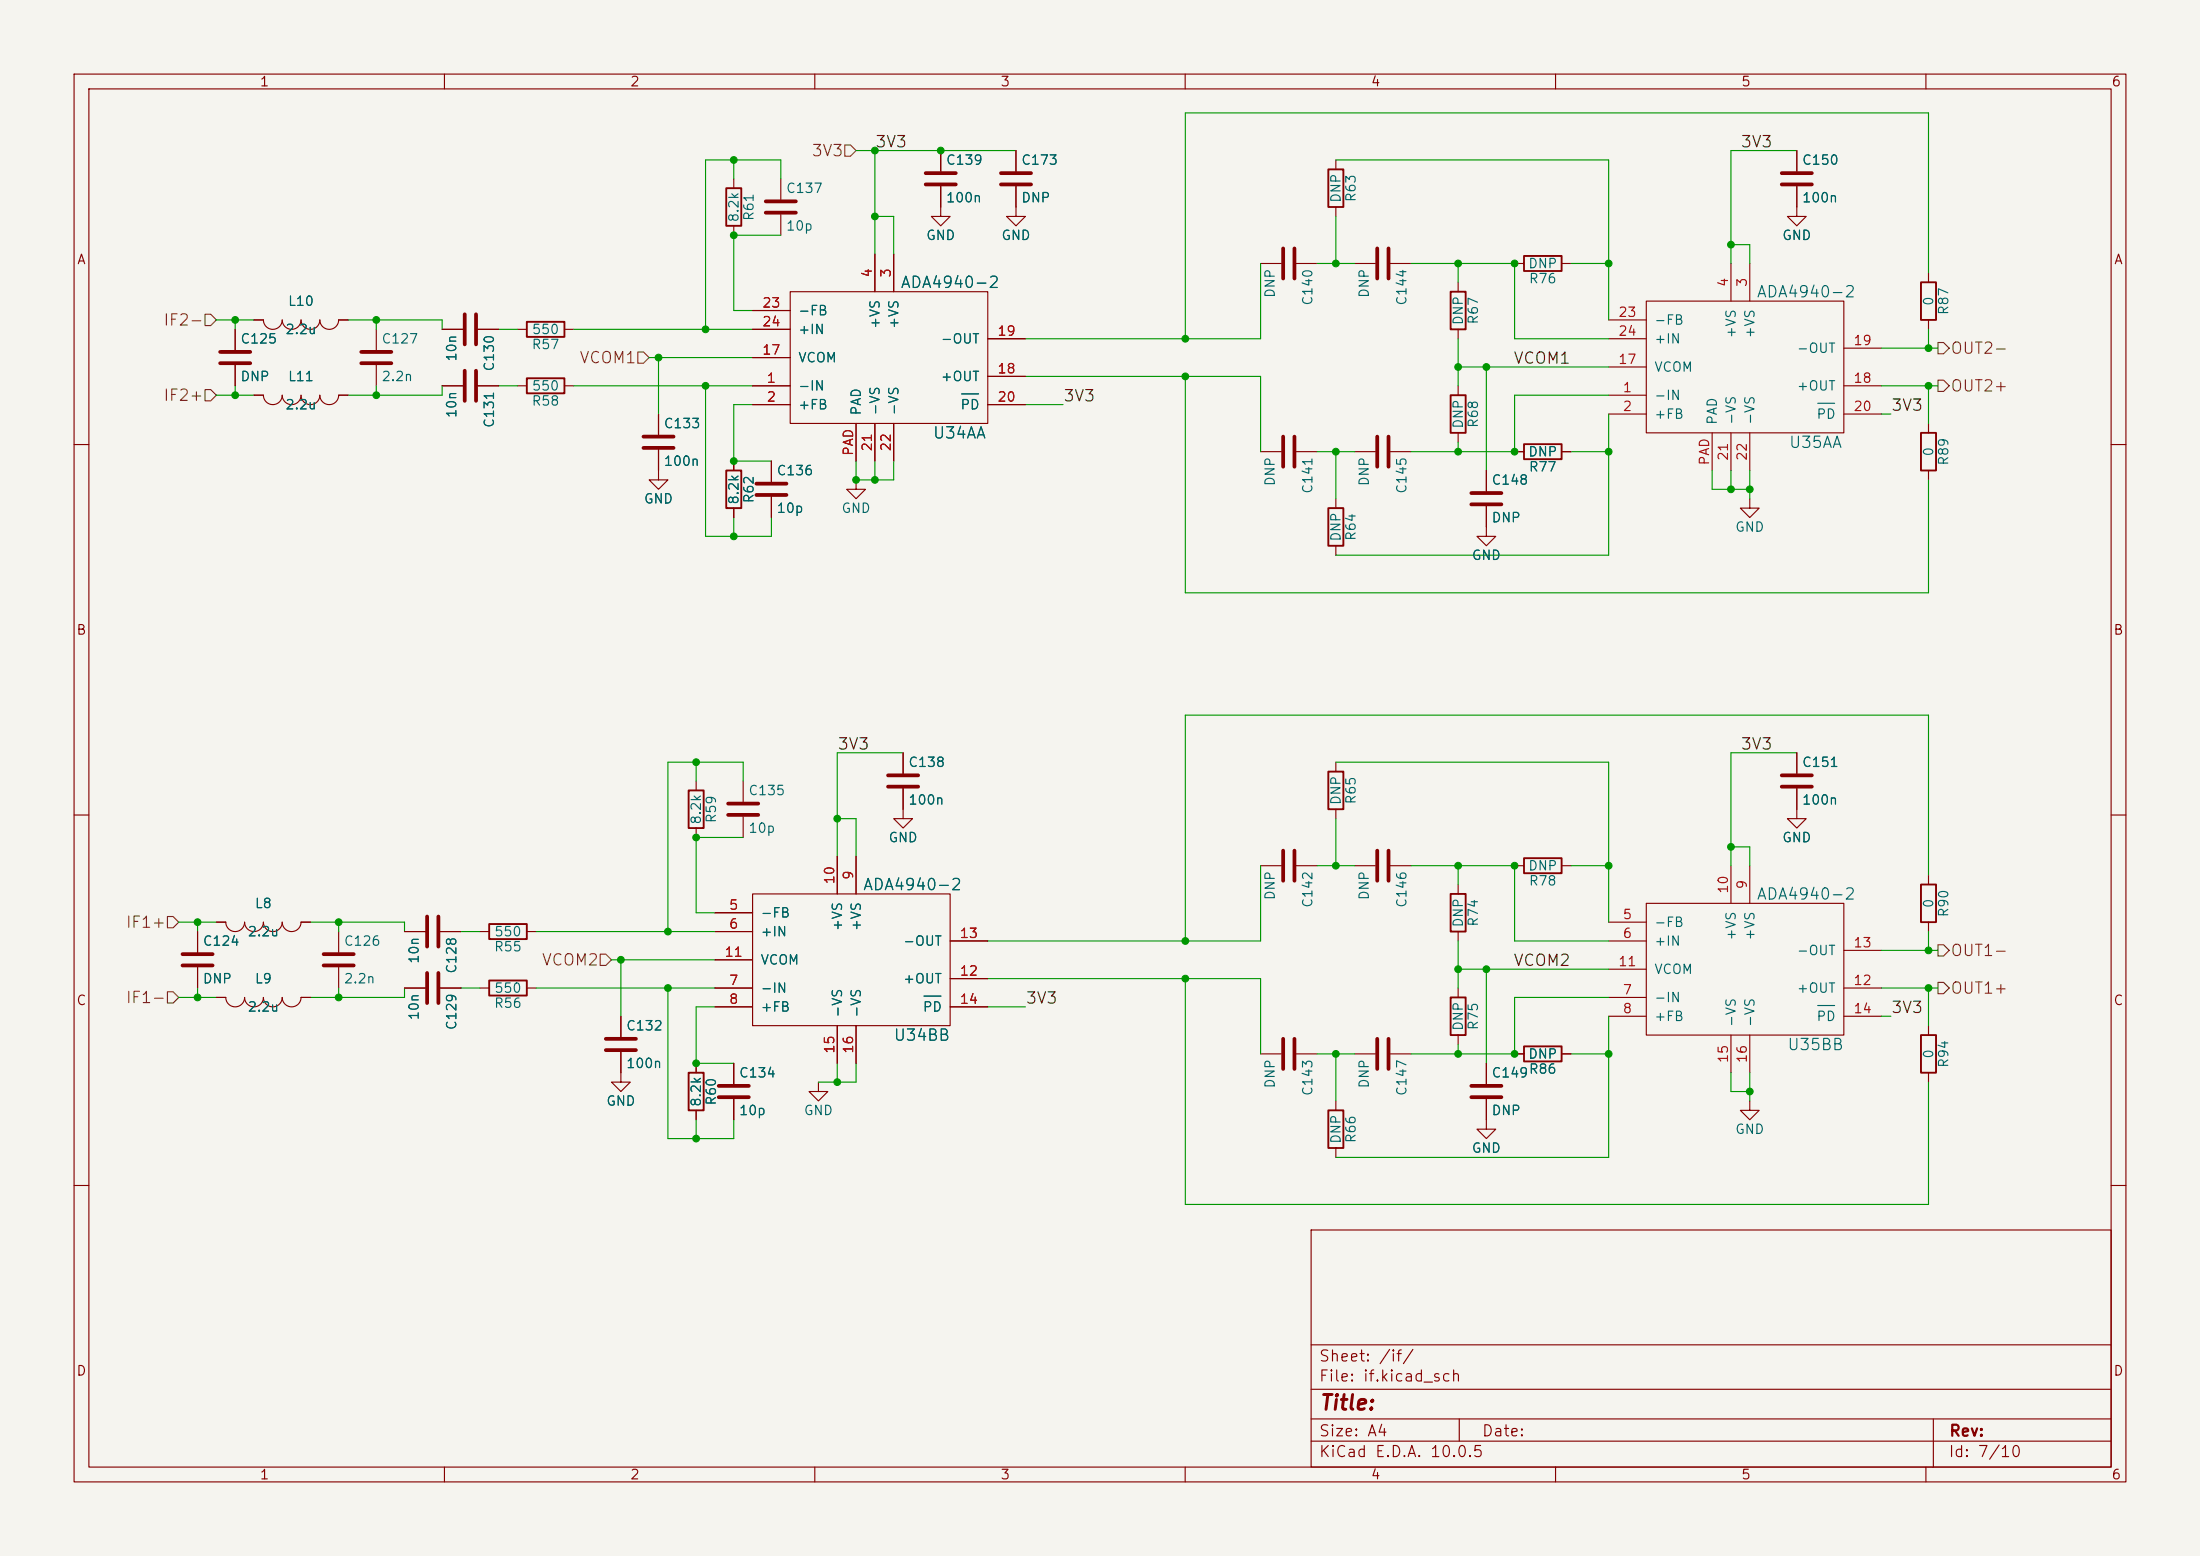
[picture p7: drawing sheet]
<svg xmlns="http://www.w3.org/2000/svg" width="297mm" height="210mm" viewBox="0 0 297 210" stroke-linecap="round" stroke-linejoin="round" font-family="sans-serif">
<path d="M0 0h297v210h-297z" fill="#f5f4ef" stroke="#f5f4ef" stroke-width=".14"/>
<g fill="none" stroke="#840000" stroke-width=".15">
<path d="M10 10h277v190h-277zM12 12h273v186h-273zM60 10v2M110 10v2M160 10v2M210 10v2M260 10v2M99.1 24.1v1.3M99.1 30.5v1.3M105.4 24.1v2.8M105.4 29v2.8M106.7 39.4h26.6v17.8h-26.6z"/>
<path d="M118.1 34.3v5.1M120.6 34.3v5.1M127 25.1v4.1h1.3l-1.3 1.3-1.3-1.3h1.3M127 20.3v2.8M137.2 25.1v4.1h1.2l-1.2 1.3-1.3-1.3h1.3M137.2 20.3v2.8M170.2 35.6h2.8M175 35.6h2.8M180.3 21.6v1.3M180.3 27.9v1.3M182.9 35.6h2.8M187.7 35.6h2.8"/>
<path d="M196.8 38.1v1.3M204.5 35.6h1.2M210.8 35.6h1.3M233.7 35.6v5M236.2 35.6v5M242.6 25.1v4.1h1.2l-1.2 1.3-1.3-1.3h1.3M242.6 20.3v2.8M260.3 36.8v1.3M31.7 44.5v2.7M31.7 49.3v2.8M34.3 53.3h1.3a1.27 1.27 0 0 0 1.2 1.3 1.27 1.27 0 0 0 1.3-1.3 1.27 1.27 0 0 0 1.3 1.3 1.27 1.27 0 0 0 1.2-1.3 1.27 1.27 0 0 0 1.3 1.3 1.27 1.27 0 0 0 1.3-1.3 1.27 1.27 0 0 0 1.2 1.3 1.27 1.27 0 0 0 1.3-1.3h1.3M34.3 43.2h1.3a1.27 1.27 0 0 0 1.2 1.3 1.27 1.27 0 0 0 1.3-1.3 1.27 1.27 0 0 0 1.3 1.3 1.27 1.27 0 0 0 1.2-1.3 1.27 1.27 0 0 0 1.3 1.3 1.27 1.27 0 0 0 1.3-1.3 1.27 1.27 0 0 0 1.2 1.3 1.27 1.27 0 0 0 1.3-1.3h1.3"/>
<path d="M50.8 44.5v2.7M50.8 49.3v2.8M59.7 52.1h2.8M59.7 44.5h2.8M64.5 52.1h2.8M64.5 44.5h2.8M69.8 52.1h1.3M69.8 44.5h1.3M76.2 52.1h1.3M76.2 44.5h1.3M88.9 55.9v2.8M101.6 52.1h5.1"/>
<path d="M101.6 54.6h5.1M101.6 48.3h5.1M101.6 41.9h5.1M101.6 44.5h5.1M115.6 57.2v5M118.1 57.2v5M120.6 57.2v5M133.3 54.6h5.1M133.3 50.8h5.1M133.3 45.7h5.1M196.8 44.5v1.2M196.8 52.1v1.2"/>
<path d="M196.8 58.4v1.3M217.2 45.7h5M217.2 53.3h5M217.2 55.9h5M217.2 49.5h5M217.2 43.2h5M222.2 40.6h26.7v17.8h-26.7zM231.1 58.4v5.1M233.7 58.4v5.1M236.2 58.4v5.1M248.9 52.1h5.1M248.9 55.9h5.1"/>
<path d="M248.9 47h5.1M260.3 43.2v1.3M260.3 57.2v1.2M10 60h2M88.9 60.7v4.1h1.3l-1.3 1.2-1.3-1.2h1.3M99.1 62.2v1.3M99.1 68.6v1.3M104.1 62.2v2.8M104.1 67.1v2.8M115.6 64.8v1.2h1.2l-1.2 1.3-1.3-1.3h1.3M170.2 61h2.8M175 61h2.8"/>
<path d="M180.3 67.3v1.3M180.3 73.7v1.2M182.9 61h2.8M187.7 61h2.8M200.7 68.3v4.1h1.2l-1.2 1.3-1.3-1.3h1.3M200.7 63.5v2.8M204.5 61h1.2M210.8 61h1.3M236.2 67.3v1.3h1.3l-1.3 1.3-1.3-1.3h1.3M260.3 63.5v1.3M285 60h2M10 110h2"/>
<path d="M94 105.4v1.3M94 111.8v1.2M100.3 105.4v2.8M100.3 110.2v2.8M113 115.6v5.1M115.6 115.6v5.1M121.9 106.4v4.1h1.3l-1.3 1.3-1.3-1.3h1.3M121.9 101.6v2.8M170.2 116.8h2.8M175 116.8h2.8M180.3 102.9v1.2M180.3 109.2v1.3"/>
<path d="M182.9 116.8h2.8M187.7 116.8h2.8M196.8 119.4v1.3M204.5 116.8h1.2M210.8 116.8h1.3M233.7 116.8v5.1M236.2 116.8v5.1M242.6 106.4v4.1h1.2l-1.2 1.3-1.3-1.3h1.3M242.6 101.6v2.8M260.3 118.1v1.3M285 110h2M26.7 125.7v2.8"/>
<path d="M26.7 130.6v2.8M29.2 134.6h1.3a1.27 1.27 0 0 0 1.2 1.3 1.27 1.27 0 0 0 1.3-1.3 1.27 1.27 0 0 0 1.3 1.3 1.27 1.27 0 0 0 1.3-1.3 1.27 1.27 0 0 0 1.2 1.3 1.27 1.27 0 0 0 1.3-1.3 1.27 1.27 0 0 0 1.3 1.3 1.27 1.27 0 0 0 1.2-1.3h1.3M29.2 124.5h1.3a1.27 1.27 0 0 0 1.2 1.2 1.27 1.27 0 0 0 1.3-1.2 1.27 1.27 0 0 0 1.3 1.2 1.27 1.27 0 0 0 1.3-1.2 1.27 1.27 0 0 0 1.2 1.2 1.27 1.27 0 0 0 1.3-1.2 1.27 1.27 0 0 0 1.3 1.2 1.27 1.27 0 0 0 1.2-1.2h1.3M45.7 125.7v2.8M45.7 130.6v2.8M54.6 125.7h2.8M54.6 133.4h2.8M59.4 125.7h2.8M59.4 133.4h2.8M64.8 125.7h1.2M64.8 133.4h1.2M71.1 125.7h1.3"/>
<path d="M71.1 133.4h1.3M83.8 137.2v2.8M96.5 125.7h5.1M96.5 133.4h5.1M96.5 123.2h5.1M96.5 135.9h5.1M96.5 129.5h5.1M101.6 120.7h26.7v17.7h-26.7zM113 138.4v5.1M115.6 138.4v5.1M128.3 135.9h5M128.3 132.1h5"/>
<path d="M128.3 127h5M196.8 125.7v1.3M196.8 133.4v1.2M196.8 139.7v1.3M217.2 134.6h5M217.2 124.5h5M217.2 127h5M217.2 137.2h5M217.2 130.8h5M222.2 121.9h26.7v17.8h-26.7zM233.7 139.7v5.1M236.2 139.7v5.1"/>
<path d="M248.9 133.4h5.1M248.9 137.2h5.1M248.9 128.3h5.1M260.3 124.5v1.2M260.3 138.4v1.3M83.8 142v4.1h1.3l-1.3 1.2-1.3-1.2h1.3M94 143.5v1.3M94 149.9v1.2M99.1 143.5v2.8M99.1 148.3v2.8M110.5 146.1v1.2h1.3l-1.3 1.3-1.3-1.3h1.3M170.2 142.2h2.8"/>
<path d="M175 142.2h2.8M180.3 148.6v1.3M180.3 154.9v1.3M182.9 142.2h2.8M187.7 142.2h2.8M200.7 148.3v4.1h1.2l-1.2 1.3-1.3-1.3h1.3M200.7 143.5v2.8M204.5 142.2h1.2M210.8 142.2h1.3M236.2 148.6v1.3h1.3l-1.3 1.2-1.3-1.2h1.3M260.3 144.8v1.3M10 160h2"/>
<path d="M177 166h108v32h-108zM285 160h2M60 198v2M110 198v2M160 198v2M177 194.5h108M177 191.5h108M177 187.5h108M177 181.5h108M197 191.5v3M210 198v2M260 198v2"/>
<path d="M261 191.5v6.5"/>
</g>
<path d="M129.8 53.2h2.3M245.4 54.4h2.3M124.7 134.4h2.3M245.4 135.7h2.3" fill="none" stroke="#006464" stroke-width=".15"/>
<g fill="none" stroke="#840000" stroke-width=".51">
<path d="M103.4 27.2h4M103.4 28.7h4M125 23.4h4M125 24.9h4M135.1 23.4h4.1M135.1 24.9h4.1M173.2 33.5v4.1M174.8 33.5v4.1M185.9 33.5v4.1M187.5 33.5v4.1M240.5 23.4h4.1M240.5 24.9h4.1"/>
<path d="M29.7 47.5h4.1M29.7 49h4.1M48.8 47.5h4M48.8 49h4M62.7 42.4v4.1M62.7 50v4.1M64.3 42.4v4.1M64.3 50v4.1M86.9 58.9h4M173.2 58.9v4.1M174.8 58.9v4.1M185.9 58.9v4.1"/>
<path d="M187.5 58.9v4.1M86.9 60.5h4M102.1 65.3h4.1M102.1 66.8h4.1M198.6 66.5h4.1M198.6 68.1h4.1M98.3 108.5h4.1M98.3 110h4.1M119.9 104.6h4.1M119.9 106.2h4.1M173.2 114.8v4.1M174.8 114.8v4.1"/>
<path d="M185.9 114.8v4.1M187.5 114.8v4.1M240.5 104.6h4.1M240.5 106.2h4.1M24.6 128.8h4.1M24.6 130.3h4.1M43.7 128.8h4.1M43.7 130.3h4.1M57.7 123.7v4.1M57.7 131.3v4.1M59.2 123.7v4.1M59.2 131.3v4.1"/>
<path d="M81.8 140.2h4.1M81.8 141.7h4.1M97 146.6h4.1M97 148.1h4.1M173.2 140.2v4.1M174.8 140.2v4.1M185.9 140.2v4.1M187.5 140.2v4.1M198.6 146.6h4.1M198.6 148.1h4.1"/>
</g>
<g fill="none" stroke="#840000" stroke-width=".25">
<path d="M98 25.4h2.1v5.1h-2.1zM179.3 22.9h2.1v5h-2.1zM195.8 39.4h2.1v5.1h-2.1zM205.7 34.5h5.1v2.1h-5.1zM259.3 38.1h2.1v5.1h-2.1zM71.1 51.1h5.1v2h-5.1zM71.1 43.4h5.1v2.1h-5.1zM195.8 53.3h2.1v5.1h-2.1zM205.7 59.9h5.1v2.1h-5.1zM259.3 58.4h2.1v5.1h-2.1zM98 63.5h2.1v5.1h-2.1zM179.3 68.6h2.1v5.1h-2.1z"/>
<path d="M93 106.7h2v5.1h-2zM179.3 104.1h2.1v5.1h-2.1zM205.7 115.8h5.1v2.1h-5.1zM259.3 119.4h2.1v5.1h-2.1zM66 124.7h5.1v2h-5.1zM66 132.3h5.1v2.1h-5.1zM195.8 134.6h2.1v5.1h-2.1zM195.8 120.7h2.1v5h-2.1zM259.3 139.7h2.1v5.1h-2.1zM93 144.8h2v5.1h-2zM179.3 149.9h2.1v5h-2.1zM205.7 141.2h5.1v2.1h-5.1z"/>
</g>
<path d="M114 19.6h.8l.8 .7-.8 .8h-.8zM27.7 42.4h.7l.8 .8-.8 .7h-.7zM27.7 52.6h.7l.8 .7-.8 .8h-.7zM86.1 47.5h.8l.7 .8-.7 .7h-.8zM261.6 51.3h.8l.7 .8-.7 .7h-.8zM261.6 46.2h.8l.7 .8-.7 .8h-.8zM22.6 123.7h.8l.7 .8-.7 .7h-.8zM22.6 133.9h.8l.7 .7-.7 .8h-.8zM81 128.8h.8l.7 .7-.7 .8h-.8zM261.6 127.5h.8l.7 .8-.7 .7h-.8zM261.6 132.6h.8l.7 .8-.7 .7h-.8z" fill="none" stroke="#725600" stroke-width=".15"/>
<g fill="none" stroke="#009600" stroke-width=".15">
<path d="M99.1 21.6v2.5M105.4 31.8h-6.3v10.1h2.5M105.4 24.1v-2.5h-10.2v22.9M115.6 20.3h21.6M118.1 20.3v14M118.1 29.2h2.5v5.1M170.2 35.6v10.1h-31.8M177.8 35.6h5.1M180.3 21.6h36.9v21.6M180.3 29.2v6.4M190.5 35.6h14v10.1h12.7M196.8 35.6v2.5"/>
<path d="M212.1 35.6h5.1M233.7 33h2.5v2.6M242.6 20.3h-8.9v15.3M260.3 36.8v-21.6h-100.3v30.5M29.2 53.3h5.1M29.2 43.2h5.1M31.7 43.2v1.3M31.7 52.1v1.2M47 43.2h12.7v1.3M50.8 43.2v1.3M50.8 52.1v1.2M59.7 52.1v1.2h-12.7"/>
<path d="M67.3 52.1h2.5M67.3 44.5h2.5M77.5 52.1h24.1M77.5 44.5h24.1M87.6 48.3h14M88.9 48.3v7.6M95.2 52.1v20.3h8.9v-2.5M101.6 54.6h-2.5v7.6h5M138.4 50.8h31.8v10.2M138.4 54.6h5.1M160 50.8v29.2h100.3v-15.2M196.8 45.7v6.4"/>
<path d="M196.8 59.7v1.3M196.8 49.5h20.4M200.7 49.5v14M217.2 53.3h-12.7v7.7h-14M217.2 55.9v19h-36.9M254 52.1h7.6M254 47h7.6M254 55.9h1.3M260.3 44.5v2.5M260.3 52.1v5.1M99.1 69.9v2.5M115.6 62.2v2.6h5v-2.6"/>
<path d="M118.1 62.2v2.6M177.8 61h5.1M180.3 61v6.3M212.1 61h5.1M231.1 63.5v2.5h5.1M233.7 63.5v2.5M236.2 63.5v3.8M94 102.9v2.5M100.3 105.4v-2.5h-10.1v22.8M100.3 113h-6.3v10.2h2.5M113 110.5h2.6v5.1M121.9 101.6h-8.9v14"/>
<path d="M170.2 116.8v10.2h-36.9M177.8 116.8h5.1M180.3 102.9h36.9v21.6M180.3 110.5v6.3M190.5 116.8h14v10.2h12.7M196.8 116.8v2.6M212.1 116.8h5.1M233.7 114.3h2.5v2.5M242.6 101.6h-8.9v15.2M260.3 118.1v-21.6h-100.3v30.5M24.1 134.6h5.1M24.1 124.5h5.1"/>
<path d="M26.7 124.5v1.2M26.7 133.4v1.2M41.9 124.5h12.7v1.2M45.7 124.5v1.2M45.7 133.4v1.2M54.6 133.4v1.2h-12.7M62.2 133.4h2.6M62.2 125.7h2.6M72.4 133.4h24.1M72.4 125.7h24.1M82.5 129.5h14M83.8 129.5v7.7"/>
<path d="M90.2 133.4v20.3h8.9v-2.6M96.5 135.9h-2.5v7.6h5.1M133.3 132.1h36.9v10.1M133.3 135.9h5.1M160 132.1v30.5h100.3v-16.5M196.8 127v6.4M196.8 130.8h20.4M200.7 130.8v12.7M217.2 134.6h-12.7v7.6h-14M217.2 137.2v19h-36.9M254 133.4h7.6M254 137.2h1.3"/>
<path d="M254 128.3h7.6M260.3 125.7v2.6M260.3 133.4v5M94 151.1v2.6M113 143.5v2.6M115.6 143.5v2.6h-5.1M177.8 142.2h5.1M180.3 142.2v6.4M196.8 141v1.2M212.1 142.2h5.1M233.7 144.8v2.5h2.5M236.2 144.8v3.8"/>
</g>
<g fill="#009600" stroke="#009600" stroke-width=".14">
<circle cx="95.2" cy="44.5" r=".46"/>
<circle cx="99.1" cy="21.6" r=".46"/>
<circle cx="50.8" cy="53.3" r=".46"/>
<circle cx="31.7" cy="43.2" r=".46"/>
<circle cx="95.2" cy="52.1" r=".46"/>
<circle cx="88.9" cy="48.3" r=".46"/>
<circle cx="50.8" cy="43.2" r=".46"/>
<circle cx="127" cy="20.3" r=".46"/>
<circle cx="99.1" cy="31.8" r=".46"/>
<circle cx="118.1" cy="29.2" r=".46"/>
<circle cx="118.1" cy="20.3" r=".46"/>
<circle cx="26.7" cy="124.5" r=".46"/>
<circle cx="31.7" cy="53.3" r=".46"/>
<circle cx="83.8" cy="129.5" r=".46"/>
<circle cx="90.2" cy="133.4" r=".46"/>
<circle cx="94" cy="113" r=".46"/>
<circle cx="94" cy="102.9" r=".46"/>
<circle cx="45.7" cy="134.6" r=".46"/>
<circle cx="45.7" cy="124.5" r=".46"/>
<circle cx="26.7" cy="134.6" r=".46"/>
<circle cx="115.6" cy="64.8" r=".46"/>
<circle cx="118.1" cy="64.8" r=".46"/>
<circle cx="99.1" cy="72.4" r=".46"/>
<circle cx="99.1" cy="62.2" r=".46"/>
<circle cx="160" cy="50.8" r=".46"/>
<circle cx="160" cy="45.7" r=".46"/>
<circle cx="180.3" cy="116.8" r=".46"/>
<circle cx="180.3" cy="35.6" r=".46"/>
<circle cx="196.8" cy="49.5" r=".46"/>
<circle cx="196.8" cy="35.6" r=".46"/>
<circle cx="196.8" cy="61" r=".46"/>
<circle cx="180.3" cy="61" r=".46"/>
<circle cx="196.8" cy="130.8" r=".46"/>
<circle cx="200.7" cy="130.8" r=".46"/>
<circle cx="180.3" cy="142.2" r=".46"/>
<circle cx="204.5" cy="116.8" r=".46"/>
<circle cx="160" cy="132.1" r=".46"/>
<circle cx="160" cy="127" r=".46"/>
<circle cx="94" cy="143.5" r=".46"/>
<circle cx="90.2" cy="125.7" r=".46"/>
<circle cx="113" cy="146.1" r=".46"/>
<circle cx="94" cy="153.7" r=".46"/>
<circle cx="113" cy="110.5" r=".46"/>
<circle cx="236.2" cy="147.3" r=".46"/>
<circle cx="260.3" cy="133.4" r=".46"/>
<circle cx="260.3" cy="128.3" r=".46"/>
<circle cx="217.2" cy="116.8" r=".46"/>
<circle cx="233.7" cy="114.3" r=".46"/>
<circle cx="233.7" cy="66" r=".46"/>
<circle cx="236.2" cy="66" r=".46"/>
<circle cx="260.3" cy="47" r=".46"/>
<circle cx="217.2" cy="61" r=".46"/>
<circle cx="204.5" cy="61" r=".46"/>
<circle cx="260.3" cy="52.1" r=".46"/>
<circle cx="233.7" cy="33" r=".46"/>
<circle cx="217.2" cy="35.6" r=".46"/>
<circle cx="200.7" cy="49.5" r=".46"/>
<circle cx="204.5" cy="35.6" r=".46"/>
<circle cx="204.5" cy="142.2" r=".46"/>
<circle cx="196.8" cy="142.2" r=".46"/>
<circle cx="217.2" cy="142.2" r=".46"/>
<circle cx="196.8" cy="116.8" r=".46"/>
</g>
<text font-size="2" fill="#840000" x="178" y="190.8">Title:</text>
<g font-size="1.5" fill="#725600">
<text x="109.5" y="21.5">3V3</text>
<text x="21.9" y="44.3">IF2-</text>
<text x="78.1" y="49.4">VCOM1</text>
<text x="263.2" y="53.2">OUT2+</text>
<text x="263.2" y="48.1">OUT2-</text>
<text x="21.9" y="54.5">IF2+</text>
<text x="16.9" y="125.6">IF1+</text>
<text x="73" y="130.7">VCOM2</text>
<text x="263.2" y="129.4">OUT1-</text>
<text x="16.9" y="135.8">IF1-</text>
<text x="263.2" y="134.5">OUT1+</text>
</g>
<g font-size="1.5" fill="#0f0f0f">
<text x="118.1" y="20.3">3V3</text>
<text x="234.9" y="20.3">3V3</text>
<text x="204.2" y="49.5">VCOM1</text>
<text x="143.5" y="54.6">3V3</text>
<text x="255.2" y="55.8">3V3</text>
<text x="113" y="101.6">3V3</text>
<text x="234.9" y="101.6">3V3</text>
<text x="204.2" y="130.8">VCOM2</text>
<text x="138.4" y="135.8">3V3</text>
<text x="255.2" y="137.1">3V3</text>
</g>
<g font-size="1.5" fill="#006464">
<text x="121.5" y="39.3">ADA4940-2</text>
<text x="237" y="40.5">ADA4940-2</text>
<text x="125.8" y="59.6">U34AA</text>
<text x="241.4" y="60.8">U35AA</text>
<text x="116.4" y="120.5">ADA4940-2</text>
<text x="237" y="121.8">ADA4940-2</text>
<text x="120.5" y="140.9">U34BB</text>
<text x="241.2" y="142.1">U35BB</text>
</g>
<g font-size="1.5" fill="#840000">
<text x="178" y="184.1">Sheet: /if/</text>
<text x="178" y="186.8">File: if.kicad_sch</text>
<text x="178" y="197">KiCad E.D.A. 10.0.5</text>
<text x="178" y="194.2">Size: A4</text>
<text x="200" y="194.2">Date:</text>
<text x="263" y="197">Id: 7/10</text>
<text x="263" y="194.2">Rev:</text>
</g>
<g font-size="1.3" fill="#840000">
<text x="35" y="12">1</text>
<text x="85" y="12">2</text>
<text x="135" y="12">3</text>
<text x="185" y="12">4</text>
<text x="235" y="12">5</text>
<text x="285" y="12">6</text>
<text x="10.3" y="36">A</text>
<text x="285.3" y="36">A</text>
<text x="10.2" y="86">B</text>
<text x="285.2" y="86">B</text>
<text x="10.2" y="136">C</text>
<text x="285.2" y="136">C</text>
<text x="10.2" y="186">D</text>
<text x="285.2" y="186">D</text>
<text x="35" y="200">1</text>
<text x="85" y="200">2</text>
<text x="135" y="200">3</text>
<text x="185" y="200">4</text>
<text x="235" y="200">5</text>
<text x="285" y="200">6</text>
</g>
<g font-size="1.3" fill="#006464">
<text x="127.6" y="22.6">C139</text>
<text x="137.8" y="22.6">C173</text>
<text x="243.2" y="22.6">C150</text>
<text x="102.1" y="29.9" transform="rotate(-90 102.1 29.9)">R61</text>
<text x="106" y="26.4">C137</text>
<text x="127.6" y="27.6">100n</text>
<text x="137.8" y="27.6">DNP</text>
<text x="181.3" y="27.5" transform="rotate(-90 181.3 27.5)">DNP</text>
<text x="183.3" y="27.4" transform="rotate(-90 183.3 27.4)">R63</text>
<text x="243.2" y="27.6">100n</text>
<text x="100" y="30.1" transform="rotate(-90 100 30.1)">8.2k</text>
<text x="106" y="31.4">10p</text>
<text x="124.9" y="32.7">GND</text>
<text x="135.1" y="32.7">GND</text>
<text x="240.5" y="32.7">GND</text>
<text x="38.8" y="41.6">L10</text>
<text x="172.4" y="40.3" transform="rotate(-90 172.4 40.3)">DNP</text>
<text x="177.5" y="41.3" transform="rotate(-90 177.5 41.3)">C140</text>
<text x="185.1" y="40.3" transform="rotate(-90 185.1 40.3)">DNP</text>
<text x="190.2" y="41.3" transform="rotate(-90 190.2 41.3)">C144</text>
<text x="206.2" y="36.5">DNP</text>
<text x="206.3" y="38.6">R76</text>
<text x="261.3" y="41.4" transform="rotate(-90 261.3 41.4)">0</text>
<text x="32.4" y="46.7">C125</text>
<text x="38.4" y="45.4">2.2u</text>
<text x="51.4" y="46.7">C127</text>
<text x="71.7" y="47.4">R57</text>
<text x="71.7" y="45.4">550</text>
<text x="107.7" y="42.9">-FB</text>
<text x="107.7" y="45.4">+IN</text>
<text x="119.1" y="44.5" transform="rotate(-90 119.1 44.5)">+VS</text>
<text x="121.6" y="44.5" transform="rotate(-90 121.6 44.5)">+VS</text>
<text x="126.9" y="46.7">-OUT</text>
<text x="197.8" y="44" transform="rotate(-90 197.8 44)">DNP</text>
<text x="199.8" y="43.9" transform="rotate(-90 199.8 43.9)">R67</text>
<text x="223.2" y="44.1">-FB</text>
<text x="223.2" y="46.7">+IN</text>
<text x="234.6" y="45.8" transform="rotate(-90 234.6 45.8)">+VS</text>
<text x="237.2" y="45.8" transform="rotate(-90 237.2 45.8)">+VS</text>
<text x="242.5" y="48">-OUT</text>
<text x="263.3" y="42.6" transform="rotate(-90 263.3 42.6)">R87</text>
<text x="32.4" y="51.8">DNP</text>
<text x="38.8" y="51.8">L11</text>
<text x="51.4" y="51.8">2.2n</text>
<text x="61.9" y="48.9" transform="rotate(-90 61.9 48.9)">10n</text>
<text x="67" y="50.2" transform="rotate(-90 67 50.2)">C130</text>
<text x="71.7" y="53">550</text>
<text x="107.7" y="53">-IN</text>
<text x="107.7" y="49.2">VCOM</text>
<text x="126.9" y="51.8">+OUT</text>
<text x="223.2" y="50.5">VCOM</text>
<text x="242.5" y="53">+OUT</text>
<text x="38.4" y="55.6">2.2u</text>
<text x="61.9" y="56.5" transform="rotate(-90 61.9 56.5)">10n</text>
<text x="67" y="57.8" transform="rotate(-90 67 57.8)">C131</text>
<text x="71.7" y="55.1">R58</text>
<text x="89.5" y="58.1">C133</text>
<text x="107.7" y="55.6">+FB</text>
<text x="116.5" y="56.2" transform="rotate(-90 116.5 56.2)">PAD</text>
<text x="119.1" y="56.2" transform="rotate(-90 119.1 56.2)">-VS</text>
<text x="121.6" y="56.2" transform="rotate(-90 121.6 56.2)">-VS</text>
<text x="129.6" y="55.6">PD</text>
<text x="197.8" y="57.9" transform="rotate(-90 197.8 57.9)">DNP</text>
<text x="199.8" y="57.9" transform="rotate(-90 199.8 57.9)">R68</text>
<text x="223.2" y="54.3">-IN</text>
<text x="223.2" y="56.8">+FB</text>
<text x="232.1" y="57.4" transform="rotate(-90 232.1 57.4)">PAD</text>
<text x="234.6" y="57.4" transform="rotate(-90 234.6 57.4)">-VS</text>
<text x="237.2" y="57.4" transform="rotate(-90 237.2 57.4)">-VS</text>
<text x="245.1" y="56.8">PD</text>
<text x="89.5" y="63.2">100n</text>
<text x="104.8" y="64.5">C136</text>
<text x="172.4" y="65.7" transform="rotate(-90 172.4 65.7)">DNP</text>
<text x="185.1" y="65.7" transform="rotate(-90 185.1 65.7)">DNP</text>
<text x="201.3" y="65.7">C148</text>
<text x="206.2" y="61.9">DNP</text>
<text x="206.3" y="64">R77</text>
<text x="261.3" y="61.7" transform="rotate(-90 261.3 61.7)">0</text>
<text x="263.3" y="62.9" transform="rotate(-90 263.3 62.9)">R89</text>
<text x="86.8" y="68.3">GND</text>
<text x="100" y="68.2" transform="rotate(-90 100 68.2)">8.2k</text>
<text x="102.1" y="68" transform="rotate(-90 102.1 68)">R62</text>
<text x="104.8" y="69.5">10p</text>
<text x="113.5" y="69.5">GND</text>
<text x="177.5" y="66.7" transform="rotate(-90 177.5 66.7)">C141</text>
<text x="190.2" y="66.7" transform="rotate(-90 190.2 66.7)">C145</text>
<text x="201.3" y="70.8">DNP</text>
<text x="181.3" y="73.2" transform="rotate(-90 181.3 73.2)">DNP</text>
<text x="183.3" y="73.1" transform="rotate(-90 183.3 73.1)">R64</text>
<text x="198.6" y="75.9">GND</text>
<text x="234.2" y="72.1">GND</text>
<text x="100.9" y="107.6">C135</text>
<text x="122.5" y="103.8">C138</text>
<text x="243.2" y="103.8">C151</text>
<text x="94.9" y="111.4" transform="rotate(-90 94.9 111.4)">8.2k</text>
<text x="97" y="111.2" transform="rotate(-90 97 111.2)">R59</text>
<text x="100.9" y="112.7">10p</text>
<text x="119.9" y="114">GND</text>
<text x="122.5" y="108.9">100n</text>
<text x="181.3" y="108.7" transform="rotate(-90 181.3 108.7)">DNP</text>
<text x="183.3" y="108.7" transform="rotate(-90 183.3 108.7)">R65</text>
<text x="240.5" y="114">GND</text>
<text x="243.2" y="108.9">100n</text>
<text x="206.2" y="117.8">DNP</text>
<text x="206.3" y="119.8">R78</text>
<text x="34.3" y="122.9">L8</text>
<text x="102.6" y="124.2">-FB</text>
<text x="114" y="125.8" transform="rotate(-90 114 125.8)">+VS</text>
<text x="116.5" y="125.8" transform="rotate(-90 116.5 125.8)">+VS</text>
<text x="172.4" y="121.6" transform="rotate(-90 172.4 121.6)">DNP</text>
<text x="177.5" y="122.6" transform="rotate(-90 177.5 122.6)">C142</text>
<text x="185.1" y="121.6" transform="rotate(-90 185.1 121.6)">DNP</text>
<text x="190.2" y="122.6" transform="rotate(-90 190.2 122.6)">C146</text>
<text x="197.8" y="125.3" transform="rotate(-90 197.8 125.3)">DNP</text>
<text x="199.8" y="125.2" transform="rotate(-90 199.8 125.2)">R74</text>
<text x="223.2" y="125.4">-FB</text>
<text x="261.3" y="122.7" transform="rotate(-90 261.3 122.7)">0</text>
<text x="263.3" y="123.9" transform="rotate(-90 263.3 123.9)">R90</text>
<text x="27.3" y="128">C124</text>
<text x="33.3" y="126.7">2.2u</text>
<text x="46.3" y="128">C126</text>
<text x="56.8" y="130.2" transform="rotate(-90 56.8 130.2)">10n</text>
<text x="61.9" y="131.5" transform="rotate(-90 61.9 131.5)">C128</text>
<text x="66.6" y="128.7">R55</text>
<text x="66.6" y="126.7">550</text>
<text x="102.6" y="126.7">+IN</text>
<text x="102.6" y="130.5">VCOM</text>
<text x="121.8" y="128">-OUT</text>
<text x="223.2" y="128">+IN</text>
<text x="223.2" y="131.8">VCOM</text>
<text x="234.6" y="127" transform="rotate(-90 234.6 127)">+VS</text>
<text x="237.2" y="127" transform="rotate(-90 237.2 127)">+VS</text>
<text x="242.5" y="129.2">-OUT</text>
<text x="27.3" y="133">DNP</text>
<text x="33.3" y="136.9">2.2u</text>
<text x="34.3" y="133">L9</text>
<text x="46.3" y="133">2.2n</text>
<text x="56.8" y="137.8" transform="rotate(-90 56.8 137.8)">10n</text>
<text x="66.6" y="136.3">R56</text>
<text x="66.6" y="134.3">550</text>
<text x="102.6" y="134.3">-IN</text>
<text x="102.6" y="136.9">+FB</text>
<text x="114" y="137.4" transform="rotate(-90 114 137.4)">-VS</text>
<text x="116.5" y="137.4" transform="rotate(-90 116.5 137.4)">-VS</text>
<text x="121.8" y="133">+OUT</text>
<text x="124.5" y="136.9">PD</text>
<text x="223.2" y="135.6">-IN</text>
<text x="242.5" y="134.3">+OUT</text>
<text x="61.9" y="139.1" transform="rotate(-90 61.9 139.1)">C129</text>
<text x="84.4" y="139.4">C132</text>
<text x="197.8" y="139.2" transform="rotate(-90 197.8 139.2)">DNP</text>
<text x="199.8" y="139.1" transform="rotate(-90 199.8 139.1)">R75</text>
<text x="206.2" y="143.2">DNP</text>
<text x="223.2" y="138.1">+FB</text>
<text x="234.6" y="138.7" transform="rotate(-90 234.6 138.7)">-VS</text>
<text x="237.2" y="138.7" transform="rotate(-90 237.2 138.7)">-VS</text>
<text x="245.1" y="138.1">PD</text>
<text x="261.3" y="143" transform="rotate(-90 261.3 143)">0</text>
<text x="81.8" y="149.6">GND</text>
<text x="84.4" y="144.5">100n</text>
<text x="94.9" y="149.5" transform="rotate(-90 94.9 149.5)">8.2k</text>
<text x="97" y="149.3" transform="rotate(-90 97 149.3)">R60</text>
<text x="99.7" y="145.7">C134</text>
<text x="172.4" y="147" transform="rotate(-90 172.4 147)">DNP</text>
<text x="177.5" y="148" transform="rotate(-90 177.5 148)">C143</text>
<text x="185.1" y="147" transform="rotate(-90 185.1 147)">DNP</text>
<text x="190.2" y="148" transform="rotate(-90 190.2 148)">C147</text>
<text x="201.3" y="145.7">C149</text>
<text x="206.3" y="145.2">R86</text>
<text x="263.3" y="144.2" transform="rotate(-90 263.3 144.2)">R94</text>
<text x="99.7" y="150.8">10p</text>
<text x="108.4" y="150.8">GND</text>
<text x="181.3" y="154.5" transform="rotate(-90 181.3 154.5)">DNP</text>
<text x="183.3" y="154.4" transform="rotate(-90 183.3 154.4)">R66</text>
<text x="198.6" y="155.9">GND</text>
<text x="201.3" y="150.8">DNP</text>
<text x="234.2" y="153.4">GND</text>
</g>
<g font-size="1.3" fill="#a90000">
<text x="102.8" y="41.8">23</text>
<text x="118" y="37.6" transform="rotate(-90 118 37.6)">4</text>
<text x="120.6" y="37.6" transform="rotate(-90 120.6 37.6)">3</text>
<text x="233.6" y="38.8" transform="rotate(-90 233.6 38.8)">4</text>
<text x="236.1" y="38.8" transform="rotate(-90 236.1 38.8)">3</text>
<text x="102.8" y="44.4">24</text>
<text x="134.6" y="45.6">19</text>
<text x="218.4" y="43.1">23</text>
<text x="218.4" y="45.6">24</text>
<text x="250.1" y="46.9">19</text>
<text x="102.8" y="48.2">17</text>
<text x="103.4" y="52">1</text>
<text x="134.6" y="50.7">18</text>
<text x="218.4" y="49.4">17</text>
<text x="219" y="53.3">1</text>
<text x="250.1" y="52">18</text>
<text x="103.4" y="54.5">2</text>
<text x="134.6" y="54.5">20</text>
<text x="219" y="55.8">2</text>
<text x="250.1" y="55.8">20</text>
<text x="115.5" y="61.6" transform="rotate(-90 115.5 61.6)">PAD</text>
<text x="118" y="61" transform="rotate(-90 118 61)">21</text>
<text x="120.6" y="61" transform="rotate(-90 120.6 61)">22</text>
<text x="231.1" y="62.9" transform="rotate(-90 231.1 62.9)">PAD</text>
<text x="233.6" y="62.3" transform="rotate(-90 233.6 62.3)">21</text>
<text x="236.1" y="62.3" transform="rotate(-90 236.1 62.3)">22</text>
<text x="112.9" y="119.4" transform="rotate(-90 112.9 119.4)">10</text>
<text x="115.5" y="118.8" transform="rotate(-90 115.5 118.8)">9</text>
<text x="98.3" y="123.1">5</text>
<text x="98.3" y="125.6">6</text>
<text x="219" y="124.4">5</text>
<text x="233.6" y="120.7" transform="rotate(-90 233.6 120.7)">10</text>
<text x="236.1" y="120.1" transform="rotate(-90 236.1 120.1)">9</text>
<text x="97.7" y="129.5">11</text>
<text x="129.5" y="132">12</text>
<text x="129.5" y="126.9">13</text>
<text x="218.4" y="130.7">11</text>
<text x="219" y="126.9">6</text>
<text x="250.1" y="128.2">13</text>
<text x="98.3" y="133.3">7</text>
<text x="98.3" y="135.8">8</text>
<text x="129.5" y="135.8">14</text>
<text x="219" y="134.5">7</text>
<text x="219" y="137.1">8</text>
<text x="250.1" y="133.3">12</text>
<text x="250.1" y="137.1">14</text>
<text x="112.9" y="142.3" transform="rotate(-90 112.9 142.3)">15</text>
<text x="115.5" y="142.3" transform="rotate(-90 115.5 142.3)">16</text>
<text x="233.6" y="143.6" transform="rotate(-90 233.6 143.6)">15</text>
<text x="236.1" y="143.6" transform="rotate(-90 236.1 143.6)">16</text>
</g>
</svg>
